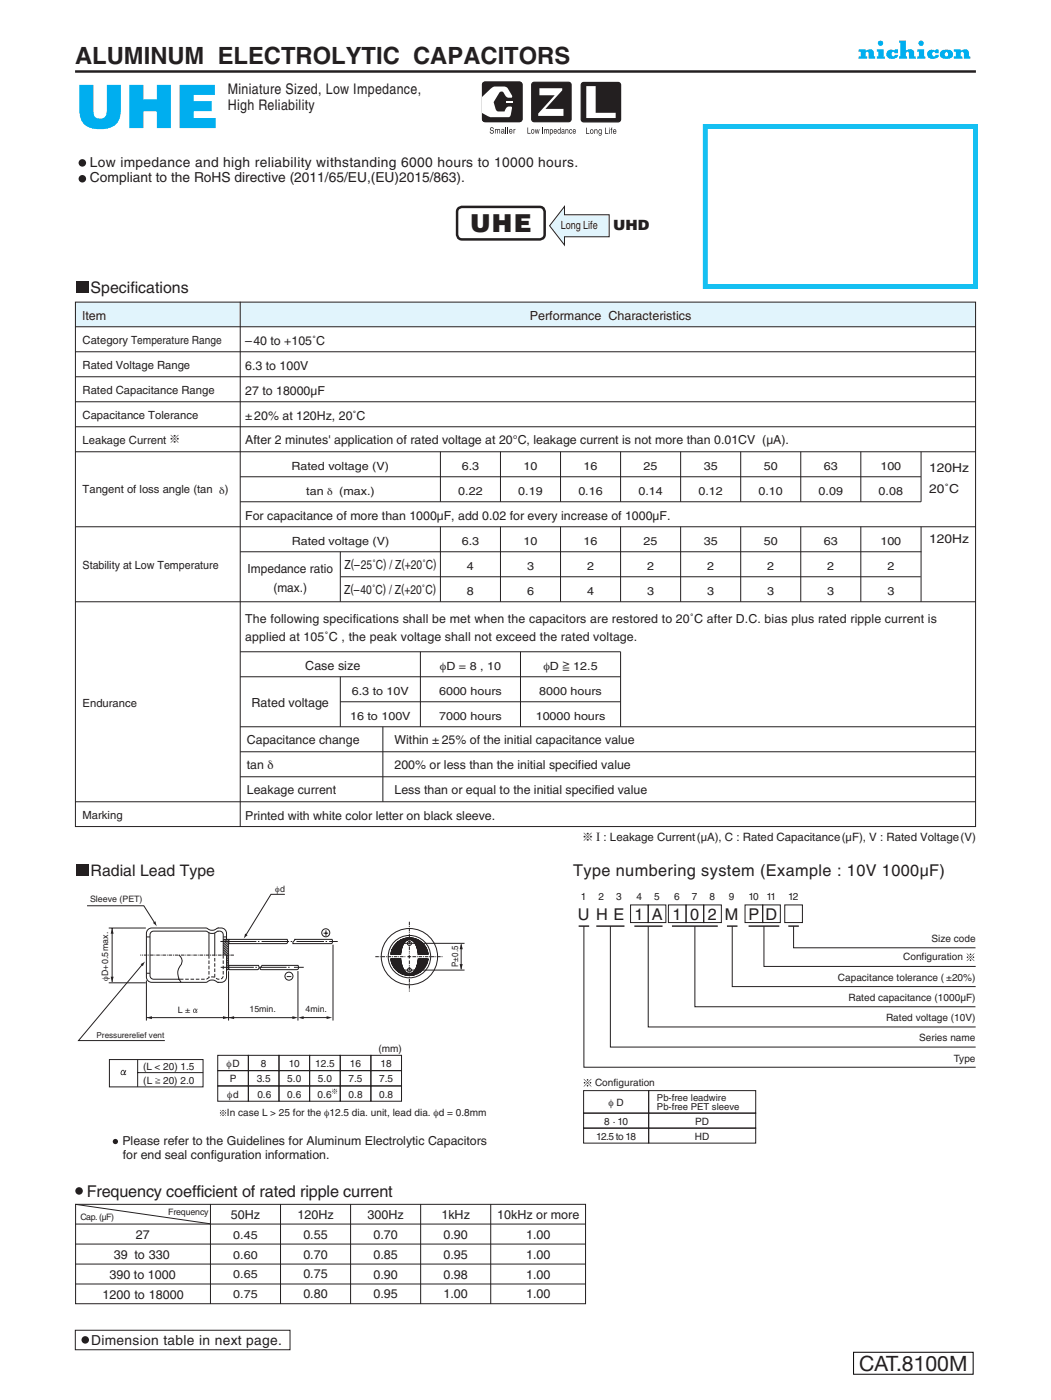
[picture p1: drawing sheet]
<svg xmlns="http://www.w3.org/2000/svg" width="210mm" height="280mm" viewBox="0 0 210 280" stroke-linecap="round" stroke-linejoin="round" font-family="sans-serif">
<path d="M15 14.3h180" fill="none" stroke="#231f20" stroke-width=".49"/>
<g fill="#00aeef">
<path d="M175.2 9.9h1.3v1.4h.3v.5h-1.6v-.5h.3v-1h-.3z"/>
<path d="M171.5 9.9h1.5v.2a1.34 1.34 0 0 1 1.5 .1l.1 1 .3 .1v.5h-1.3l-.1-1.3-.2-.1-.3 .2v.7h.3v.5h-1.8v-.5h.5v-.9h-.5z"/>
<path d="M190.6 9.9h1.4v.2a1.34 1.34 0 0 1 1.5 .1l.1 1 .3 .1v.5h-1.3l-.1-1.3-.2-.1-.3 .2v.7h.3v.5h-1.7v-.5h.4v-.9h-.4z"/>
<path d="M183.3 9.9h1.4v1.4h.2v.5h-1.6v-.5h.3v-1h-.3z"/>
<path d="M177.5 10.1l.5-.2 .7 .2 .1-.2h.6v.8h-.6l-.2-.3a.41 .41 0 0 0-.5 .4 .41 .41 0 0 0 .6 .4l.1-.2h.7a1.28 1.28 0 0 1-1.8 .7 .92 .92 0 0 1-.2-1.6z"/>
<path d="M185.6 10.1l.6-.2 .6 .2 .2-.2h.6v.8h-.6l-.2-.3a.41 .41 0 0 0-.5 .4 .41 .41 0 0 0 .5 .4l.1-.2h.7a1.28 1.28 0 0 1-1.8 .7 .92 .92 0 0 1-.2-1.6z"/>
<path d="M179.6 8.1h1.4v1.9a1.44 1.44 0 0 1 1.6 .2l.1 1 .3 .1v.5h-1.4l-.1-1.4a.33 .33 0 0 0-.5 .3v.5l.3 .2v.4h-1.7v-.4l.3-.2v-2.6l-.2-.1z"/>
<path d="M188.9 10.5a.44 .44 0 0 0-.1 .5 .44 .44 0 0 0 .5 .2 .44 .44 0 0 0 .1-.5 .44 .44 0 0 0-.5-.2zM188.1 10.2l1-.3a.98 .98 0 0 1 1.3 .9 .98 .98 0 0 1-1.3 1 .99 .99 0 0 1-1.1-.4 .99 .99 0 0 1 .1-1.2z"/>
<circle cx="175.9" cy="8.7" r=".54"/>
<circle cx="184" cy="8.7" r=".54"/>
</g>
<path d="M170.5 270.5h23.9v4.3h-23.9z" fill="none" stroke="#030303" stroke-width=".2"/>
<g fill="#e1f4fc">
<path d="M48 60.4h147v5h-147z" fill-rule="evenodd"/>
<path d="M15 60.4h33v5h-33z" fill-rule="evenodd"/>
</g>
<g fill="#231f20">
<path d="M96.5 16.7l.4-.3 7.1 .1 .3 .4-.1 7.2-.4 .2-7.1-.1-.3-.4z"/>
<circle cx="16.5" cy="32.6" r=".75"/>
<circle cx="16.5" cy="35.8" r=".75"/>
</g>
<path d="M96.5 16.7l.4-.3 7.1 .1 .3 .4-.1 7.2-.4 .2-7.1-.1-.3-.4z" fill="none" stroke="#231f20" stroke-width=".24"/>
<path d="M101.1 20.3h1.4v.3h-1.4z" fill="#fff"/>
<path d="M96.5 16.7l.4-.3 7.1 .1 .3 .4-.1 7.2-.4 .2-7.1-.1-.3-.4z" fill="none" stroke="#231f20" stroke-width=".24"/>
<path d="M96.3 19.4l2.2-2 2.2-.1 .5 .1 .3 .3 .8 1.4v.4a1.21 1.21 0 0 1-1.7-1l-.5-.2-.3 .2-1.2 1.9 .6 1.8 .3 .1h1.2a1.27 1.27 0 0 1 1.5-.9l.1 .2-.4 1.7-.3 .1h-3.8l-1.5-.8z" fill="#fff"/>
<g fill="#231f20">
<path d="M98 25.5h.5l.2 .3-.4-.2-.3 .2 .6 .3a.41 .41 0 0 1-.2 .6 .41 .41 0 0 1-.5-.4l.4 .3 .3-.2-.7-.4z"/>
<path d="M98.9 25.8l.1 .1 .3-.1 .2 .1 .3-.1 .1 .9h-.1v-.6l-.1-.2-.2 .3v.5h-.2l-.1-.8-.1 .1-.1 .7h-.1z"/>
<path d="M101 25.5h.1v1.2h-.1z"/>
<path d="M101.4 25.5h.1v1.2h-.1z"/>
<path d="M102.6 25.8l.1 .2 .3-.2-.3 .4v.5h-.1z"/>
<path d="M106.3 16.7l.4-.2h7.2l.2 .5-.1 7.1-.4 .2h-7.1l-.3-.5z"/>
<path d="M100.3 26.3l.1 .3 .1-.1 .1-.2zM100.2 25.9l.3-.1 .2 .1 .1 .8-.2-.1-.4 .1v-.4l.4-.2-.2-.2-.2 .2z"/>
<path d="M101.9 26l-.1 .2h.5l-.1-.2zM101.9 25.9h.4l.1 .1v.3h-.6l.3 .3 .3-.2-.4 .3a.5 .5 0 0 1-.3-.3 .5 .5 0 0 1 .2-.5z"/>
</g>
<path d="M106.3 16.7l.4-.2h7.2l.2 .5-.1 7.1-.4 .2h-7.1l-.3-.5z" fill="none" stroke="#231f20" stroke-width=".24"/>
<path d="M107.8 17.6h4.5v.5l-3.3 3.7h3.6v1.4h-5.1v-.5l3.3-3.6h-3z" fill="#fff"/>
<g fill="#231f20">
<path d="M105.4 25.5h.1v1.1h.5v.1h-.6z"/>
<path d="M106.9 25.8h.1l.1 .7 .2-.7h.1l.1 .7 .2-.7h.1l-.2 .9h-.1l-.2-.7-.1 .7h-.1z"/>
<path d="M108.4 25.5h.1v1.2h-.1z"/>
<path d="M108.7 25.8l.1 .2 .3-.2 .1 .2 .4-.2 .1 .9h-.1l-.2-.8-.1 .3v.5h-.2l-.1-.8-.2 .3v.5h-.1z"/>
<path d="M113 25.8l.1 .2 .2-.2 .2 .1 .1 .8h-.2v-.7l-.1-.1-.2 .2v.6h-.1z"/>
<path d="M113.9 25.9h.3l.1 .2-.1-.1a.29 .29 0 0 0-.4 .3 .29 .29 0 0 0 .3 .3l.2-.2-.3 .4a.51 .51 0 0 1-.1-.9z"/>
<path d="M116.2 16.7l.4-.2 7.2 .1 .2 .4-.1 7.1-.4 .3-7.1-.1-.3-.4z"/>
<path d="M106.3 26v.6a.29 .29 0 0 0 .4-.3 .29 .29 0 0 0-.4-.3zM106.3 25.9a.42 .42 0 0 1 .5 .4 .42 .42 0 0 1-.5 .4l-.2-.4z"/>
<path d="M110 26l.1 .6a.3 .3 0 0 0 .3-.3 .3 .3 0 0 0-.4-.3zM109.9 25.8l.1 .2 .1-.1a.43 .43 0 0 1 .4 .4 .43 .43 0 0 1-.4 .4l-.1-.1v.5h-.1z"/>
<path d="M110.8 26l-.1 .2h.4v-.2zM110.8 25.9h.3l.1 .2 .1 .2h-.6l.3 .3 .3-.1-.4 .3a.51 .51 0 0 1-.1-.9z"/>
<path d="M111.6 26v.6a.29 .29 0 0 0 .3-.3 .29 .29 0 0 0-.3-.3zM111.5 25.9l.4 .1v-.5h.1v1.2l-.1-.1-.2 .2a.54 .54 0 0 1-.2-.9z"/>
<path d="M112.3 26.5a.21 .21 0 0 0 .4 0 .21 .21 0 0 0-.4 0zM112.2 25.9l.3-.1 .2 .1 .1 .8-.2-.1-.4 .1v-.4l.4-.2-.1-.2-.3 .2z"/>
<path d="M114.6 26v.2h.3v-.2zM114.6 25.9h.3l.1 .2 .1 .2h-.5l.2 .3 .3-.1-.4 .3a.51 .51 0 0 1-.1-.9z"/>
</g>
<path d="M116.2 16.7l.4-.2 7.2 .1 .2 .4-.1 7.1-.4 .3-7.1-.1-.3-.4z" fill="none" stroke="#231f20" stroke-width=".24"/>
<path d="M117.1 17.2h1.9v5.4h4v1h-5.9z" fill="#fff"/>
<g fill="#231f20">
<path d="M117.1 25.5h.1v1.1h.6v.2h-.7z"/>
<path d="M118.8 25.9l.1 .1 .2-.2 .2 .2 .1 .8h-.1l-.1-.8h-.1l-.2 .1v.7h-.1z"/>
<path d="M120.9 25.5h.1v1.1h.6v.2h-.7z"/>
<path d="M122.1 25.6l.3-.1-.2 .3 .2 .1-.2 .1v.8h-.1v-.8h-.1z"/>
<path d="M118.1 26v.6a.29 .29 0 0 0 .4-.3 .29 .29 0 0 0-.4-.3zM118 25.9a.42 .42 0 0 1 .6 .4 .42 .42 0 0 1-.6 .4 .6 .6 0 0 1 0-.8z"/>
<path d="M119.8 26v.6a.29 .29 0 0 0 .3-.3 .29 .29 0 0 0-.3-.3zM119.7 25.9l.4 .1 .1-.1v1l-.1 .2h-.3l-.2-.2 .4 .1 .1-.3-.2 .1a.53 .53 0 0 1-.2-.9z"/>
<path d="M121.7 25.5h.1v.2h-.1zM121.7 25.9h.1v.9h-.1z"/>
<path d="M122.7 26.1l-.1 .1h.4v-.1zM122.6 25.9h.4l.1 .2 .1 .3h-.6l.2 .3 .3-.2-.3 .3a.5 .5 0 0 1-.4-.4 .5 .5 0 0 1 .2-.5z"/>
</g>
<path d="M140.9 25.3h54v32h-54z" fill="none" stroke="#15c0f2" stroke-width=".99" stroke-linecap="butt"/>
<g fill="#231f20">
<path d="M15.4 56.2h2.4v2.4h-2.4z" fill-rule="evenodd"/>
<path d="M15.4 172.9h2.4v2.4h-2.4z" fill-rule="evenodd"/>
</g>
<g fill="none" stroke="#231f20" stroke-width=".2">
<path d="M116.7 185.2v28.2h78.3M122 185.2v24.2h73M126 181h3.5v3.5h-3.5zM129.5 185.2v20.2h65.5M129.5 181h3.5v3.5h-3.5zM133.6 181h3.5v3.5h-3.5zM137.1 181h3.5v3.5h-3.5zM138.8 185.2v16.2h56.1M140.6 181h3.5v3.5h-3.5zM146.3 185.2v12.1h48.7M148.9 181h3.5v3.5h-3.5zM152.4 181h3.5v3.5h-3.5z"/>
<path d="M152.6 185.2v8.1h42.4M156.8 181h3.5v3.5h-3.5zM158.6 185.2v4.4h36.3M21.9 211.9h18.7v5.5h-18.7zM27.5 214.5h13.1M27.5 212v5.4M43.5 211.1h6.1v3h-6.1zM43.5 214.1h6.1v3.1h-6.1zM43.5 217.2h6.1v3h-6.1zM49.6 211.1h6.1v3h-6.1zM49.6 214.1h6.1v3.1h-6.1zM49.6 217.2h6.1v3h-6.1z"/>
<path d="M55.7 211.1h6.2v3h-6.2zM55.7 214.1h6.2v3.1h-6.2zM55.7 217.2h6.2v3h-6.2zM61.9 211.1h6.1v3h-6.1zM61.9 214.1h6.1v3.1h-6.1zM61.9 217.2h6.1v3h-6.1zM68 211.1h6.1v3h-6.1zM68 214.1h6.1v3.1h-6.1zM68 217.2h6.1v3h-6.1zM74.1 211.1h6.1v3h-6.1zM74.1 214.1h6.1v3.1h-6.1zM74.1 217.2h6.1v3h-6.1z"/>
</g>
<path d="M115.6 185.2h2.1M119.1 185.2h5.7M126.8 185.2h5.6M134.3 185.2h9.1M145.3 185.2h2.1M149.6 185.2h6.1M157.5 185.2h2.1" fill="none" stroke="#231f20" stroke-width=".28"/>
<g fill="#231f20">
<path d="M24.3 214.1a.48 .48 0 0 0-.2 .6 .48 .48 0 0 0 .6 .3l.1-.1a.19 .19 0 0 0 .3 .1 .19 .19 0 0 0 0-.3l-.1 .2 .2-.8-.1-.1-.2 .5a.35 .35 0 0 0-.1-.5 .35 .35 0 0 0-.5 .1zM24.5 214.2v-.1a.4 .4 0 0 1 .2 .5 .4 .4 0 0 1-.3 .3l-.1-.3z"/>
<path d="M31 215.6l1.1 .4-1.1 .4 .8-.4zM31 216.4l1 .1zM31 216.6l1 .1z"/>
<path d="M43.9 222l.7 .5 .5-.5-.5 .6 .6 .6-.6-.6-.6 .6 .5-.6zM44.9 222.6a.15 .15 0 0 1 .3 0 .15 .15 0 0 1-.3 0zM43.9 222.6a.15 .15 0 0 1 .3 0 .15 .15 0 0 1-.3 0zM44.4 222.1a.15 .15 0 0 1 .3 0 .15 .15 0 0 1-.3 0zM44.5 223h.2v.2h-.2z"/>
<path d="M66.4 217.8l.5 .4 .4-.5-.4 .5 .5 .5-.5-.4-.5 .4 .4-.5zM67.1 218.2a.15 .15 0 0 1 .3 0 .15 .15 0 0 1-.3 0zM66.4 218.2a.12 .12 0 0 1 .2 0 .12 .12 0 0 1-.2 0zM66.7 217.9a.15 .15 0 0 1 .3 0 .15 .15 0 0 1-.3 0zM66.8 218.5h.2l-.1 .2h-.1z"/>
</g>
<path d="M116.6 218.1h13v4.5h-13zM129.6 218.1h21.4v4.5h-21.4zM116.6 222.6h13v3h-13zM116.6 225.6h13v3h-13zM129.6 222.6h21.4v3h-21.4zM129.6 225.6h21.4v3h-21.4z" fill="none" stroke="#231f20" stroke-width=".2"/>
<g fill="#231f20">
<path d="M116.6 216.6a.2 .2 0 0 0 .4 0 .2 .2 0 0 0-.4 0zM117.8 216.6a.16 .16 0 0 0 .3 0 .16 .16 0 0 0-.3 0zM117.2 217.1a.2 .2 0 0 0 .4 0 .2 .2 0 0 0-.4 0zM116.6 215.8l.7 .8-.6 .7 .7-.7 .8 .7-.7-.7 .6-.8-.7 .7zM117.2 216a.2 .2 0 0 0 .4 0 .2 .2 0 0 0-.4 0z"/>
<path d="M193.2 191.4a.16 .16 0 0 0 .3 0 .16 .16 0 0 0-.3 0zM194.3 191.4a.2 .2 0 0 0 .4 0 .2 .2 0 0 0-.4 0zM193.8 192a.16 .16 0 0 0 .3 0 .16 .16 0 0 0-.3 0zM193.1 190.7l.8 .7-.7 .8 .7-.7 .8 .7-.7-.8 .6-.7-.7 .7zM193.8 190.9a.16 .16 0 0 0 .3 0 .16 .16 0 0 0-.3 0z"/>
</g>
<path d="M56.9 178.9h-2.8l-5 8.1" fill="none" stroke="#231f20" stroke-width=".2"/>
<path d="M49 186.7l.5 .3-.8 .7z" fill="#231f20"/>
<path d="M17.4 181.2h11.3l2.2 3.4" fill="none" stroke="#231f20" stroke-width=".2"/>
<path d="M30.5 184.6l.6-.3 .3 1z" fill="#231f20"/>
<path d="M28.5 192.9l-12.8 15.2h17.2" fill="none" stroke="#231f20" stroke-width=".2"/>
<path d="M28.1 192.8l.9-.5-.5 .9z" fill="#231f20"/>
<g fill="none" stroke="#231f20" stroke-width=".2">
<path d="M29.3 196.1v8M44.9 187.9l-.3 .2M45.3 187.9v-1.2a1.22 1.22 0 0 0-1.7-1.1 1.73 1.73 0 0 1-2.1 .2l-.4-.2h-10.8a1.07 1.07 0 0 0-1 1.1v8.7a1.07 1.07 0 0 0 1 1.1h5.9M45.5 187.9l-.9 .6M45.7 188.1l-1.1 .7M45.7 188.5l-1.1 .7M45.7 188.8l-1.1 .7M45.7 189.2l-1.1 .7M45.7 189.5l-1.1 .7M45.7 189.9l-1.1 .7M45.7 190.2l-1.1 .7M45.7 190.6l-1.1 .7"/>
<path d="M45.7 190.9l-1.1 .7M45.7 191.3l-1.1 .7M45.7 191.6l-1.1 .7M45.7 192l-1.1 .7M45.7 192.3l-1.1 .7M45.7 192.7l-1.1 .7M45.7 193l-1.1 .7M45.7 193.4l-.9 .6M45.7 193.7l-.4 .3M45.7 194.2v9.9M45.7 187.9v6M59.5 194.2v9.9"/>
<path d="M66.5 188.9v15.2"/>
</g>
<path d="M35.7 191h9.6v4.4a1.3 1.3 0 0 1-2.1 .9 1.75 1.75 0 0 0-2.1 .2h-4.9a2.62 2.62 0 0 1 0-3.6 1.36 1.36 0 0 0-.5-1.9z" fill="#fff"/>
<path d="M29.2 187.4h.8M29.3 194.7h.7M35.7 191a1.61 1.61 0 0 1 .1 2.6 2.69 2.69 0 0 0 .4 2.9h4.9a1.73 1.73 0 0 1 2.1-.2l.2 .1a1.3 1.3 0 0 0 1.9-1v-4.4M41.8 186.5v4.5M42.9 186.6v4.4M44.6 187.4h.7M44.6 191v-4.1a.89 .89 0 0 0-.6-.6 .89 .89 0 0 0-.9 .2 2.13 2.13 0 0 1-2-.3h-10.4a.71 .71 0 0 0-.7 .7v8.2a.71 .71 0 0 0 .7 .7h5.1M29.3 203.5h29.6" fill="none" stroke="#231f20" stroke-width=".2"/>
<path d="M41.8 191v4.5M42.9 195.5v-4.5M44.6 191v4.1a.89 .89 0 0 1-.6 .7 .89 .89 0 0 1-.9-.2 2.12 2.12 0 0 0-2 .2h-5.3" fill="none" stroke="#231f20" stroke-width=".2" stroke-dasharray=".7 .4 .7 .4 .7 .4" stroke-linecap="butt"/>
<g fill="#231f20">
<path d="M65.3 203.2l1 .3-1 .3z"/>
<path d="M58.4 203.2l1.1 .3-1.1 .3z"/>
<path d="M44.6 203.2l1 .3-1 .3z"/>
<path d="M29.3 203.5l1.1-.3v.6z"/>
<path d="M45.7 203.5l1.1-.3v.6z"/>
<path d="M59.6 203.5l1.1-.3v.6z"/>
</g>
<path d="M21.7 196.6h7.4M21.7 185.6h7.4M22.4 185.6v10.8" fill="none" stroke="#231f20" stroke-width=".2"/>
<g fill="#231f20">
<path d="M22.1 195.3h.6l-.3 1.1z"/>
<path d="M22.4 185.7l.3 1h-.6z"/>
</g>
<path d="M46.7 191h-18.7" fill="none" stroke="#231f20" stroke-width=".2" stroke-dasharray=".7 .2 .2 .2" stroke-linecap="butt"/>
<path d="M45.7 187.9h11.7l.1 .3v.3l-.3 .2h-11.5z" fill="#fff"/>
<g fill="none" stroke="#231f20" stroke-width=".2">
<path d="M44 188.3h7.2M44.1 193.5h6.6M45.7 193.1h5.9l.2 .3-.1 .3-.2 .2h-5.8zM45.7 187.9h11.7l.1 .3v.3l-.3 .2h-11.5zM51 193.5h.3M51.5 188.3h.3M51.8 193.5h5.5M52.3 188.3h5.5M52.4 193.1h7.1l.2 .3-.1 .3-.2 .2h-7.2l-.2-.1v-.2zM57.3 195.3h.9M57.6 193.5h.3M58.1 188.3h.3"/>
<path d="M58.7 193.5h2M58.9 187.9h7.4l.2 .3-.1 .3-.2 .2h-7.7zM59.2 188.3h5.5M64.6 186.6h1M65.1 188.3h.3M65.1 186.1v1.1M65.8 188.3h1.7"/>
<circle cx="57.7" cy="195.2" r=".8"/>
<circle cx="65.1" cy="186.6" r=".8"/>
</g>
<g fill="#fff" stroke="#231f20" stroke-width=".2">
<path d="M44.6 187.9h1.1z"/>
<path d="M45.3 193.9h.4z"/>
</g>
<path d="M60.3 203.5h5.1" fill="none" stroke="#231f20" stroke-width=".2"/>
<path d="M38.8 201.8a.37 .37 0 0 0-.3 .5 .37 .37 0 0 0 .6 .1l.2 .2 .2-.2h-.2l-.1-.1 .3-.5-.2-.1-.1 .4a.28 .28 0 0 0-.1-.3 .28 .28 0 0 0-.3 0zM38.8 201.9h.2l.1 .4a.24 .24 0 0 1-.4 0 .24 .24 0 0 1 .1-.4z" fill="#231f20"/>
<g fill="none" stroke="#231f20" stroke-width=".2">
<path d="M80.1 188.7h12.7M80.1 194h12.7M92.1 188.9v4.9"/>
<circle cx="81.8" cy="191.3" r="4.2"/>
<circle cx="81.8" cy="188.7" r=".4"/>
<circle cx="81.8" cy="194" r=".4"/>
</g>
<g fill="#231f20">
<path d="M91.8 192.8h.7l-.4 1.2z"/>
<path d="M92.2 188.7l.3 1.1h-.6z"/>
</g>
<g fill="none" stroke="#231f20" stroke-width=".2">
<path d="M15 70.4h180M15 75.4h180M15 65.4h180M48 60.4v105M15 80.4h180M15 85.4h180M15 90.4h180M48 95.4h136M88 90.4v10M100 90.4v10M112 90.4v10M124 90.4v10"/>
<path d="M136 90.4v10M148 90.4v10M160 90.4v10M172 90.4v10M184 90.4v10h-136M15 105.4h180M48 110.4h136.1M68 110.4v10M68.1 115.4h115.9M88 105.4v15M100 105.4v15M112 105.4v15"/>
<path d="M124 105.4v15M136 105.4v15M148 105.4v15M160 105.4v15M172 105.4v15M184 105.4v15M15 120.4h180M48 135.4h76M48 130.4h76v15M68 135.4v10M84 130.4v15M104 130.4v15"/>
<path d="M48 145.4h147M48 155.4h147M48 150.4h147M68 140.4h56M76.5 145.4v15M15 160.4h180M78.1 191.8v.1zM78.1 191.8h2a3.3 3.3 0 0 0 1.3 2.9 1.64 1.64 0 0 0 1.9-1.6l.3-1.3h1.9a3.8 3.8 0 0 1-3.7 3.3 3.8 3.8 0 0 1-3.7-3.3zM78.2 191.8h.3l-.3 .4zM78.5 191.8h.3l-.5 .7-.1-.3zM78.8 191.8h.3l-.7 1-.1-.3zM79.1 191.8h.3l-.9 1.2-.1-.2z"/>
<path d="M79.3 188.6l.3-.3-1.3 1.7 .4-.8zM79.3 188.5a3.8 3.8 0 0 1 6.2 2.4h-1.9a3.3 3.3 0 0 0-1.4-2.9 1.64 1.64 0 0 0-1.9 1.5l-.2 1.4h-2a3.8 3.8 0 0 1 1.2-2.4zM79.4 191.8h.3l-1.1 1.5-.1-.3zM79.6 188.3l.6-.4-2.1 2.8 .2-.7zM79.7 191.8h.3l-1.3 1.7-.1-.2zM80 191.8l.1 .3-1.2 1.6-.2-.2zM80.1 192.1v.4l-1 1.4-.2-.2zM80.1 190.5v.4h-.3zM80.1 192.5l.1 .3-1 1.3-.1-.2zM80.2 187.9l.4-.1-2.3 3.1h-.2zM80.2 190l-.1 .5-.3 .4h-.3zM80.2 192.8l.1 .3-.9 1.1-.2-.1z"/>
<path d="M80.3 193.1l.1 .3-.8 1-.2-.2zM80.4 193.4l.1 .2-.7 .9-.2-.1zM80.4 189.3l-.2 .7-.7 .9h-.3zM80.5 193.6l.1 .3-.6 .7-.2-.1zM80.6 187.8l.4-.1-2.4 3.2h-.3zM80.6 193.9l.2 .2-.5 .6-.3-.1zM80.8 194.1l.1 .2-.4 .5-.2-.1zM80.9 194.3l.2 .1-.4 .5-.2-.1zM81 187.7l.4-.1-2.5 3.3h-.3zM81.1 194.4l.2 .2-.3 .4-.3-.1zM81.3 194.6l.2 .1-.2 .3h-.3zM81.4 187.6h.3l-.9 .9-1.6 2.4h-.3z"/>
<path d="M81.4 191.3h.7M81.5 194.7h.3l-.3 .4-.2-.1zM81.7 187.6h.3l-.3 .3-.4 .1zM81.8 191v.7M81.8 194.7h.4l-.4 .4h-.3zM82 187.6h.3l-.3 .3h-.3zM82.3 187.6h.3l-.3 .4-.3-.1zM82.6 187.6l.2 .1-.3 .5-.2-.2zM82.8 187.7l.3 .1-.4 .5-.2-.1zM83.1 187.8l.2 .1-.5 .6-.1-.2zM83.3 187.9l.2 .1-.5 .7-.2-.2zM83.5 188l.2 .1-.6 .9-.1-.3z"/>
<path d="M83.6 191.8h.1l-.2 .2zM83.7 191.8h.3l-.5 .7zM83.7 188.1l.3 .1-.8 1-.1-.2zM84 188.2l.1 .2-.8 1.1-.1-.3zM84 191.8h.3l-1 1.4 .2-.7zM84.1 188.4l.2 .1-.9 1.3-.1-.3zM84.3 191.8h.3l-2.4 3.3h-.4l.9-.8 .6-1.1zM84.3 188.5l.2 .2-1 1.4-.1-.3zM84.5 188.7l.2 .2-1.2 1.5v-.3zM84.6 191.8h.4l-2.5 3.2-.3 .1zM84.7 188.9l.1 .2-1.2 1.7-.1-.4zM84.8 189.1l.2 .2-1.2 1.6h-.2z"/>
<path d="M85 191.8h.3l-2.4 3.1-.4 .1zM85 189.3l.1 .2-1 1.4h-.3zM85.1 189.5l.1 .3-.8 1.1h-.3zM85.2 189.8l.1 .3-.6 .8h-.3zM85.3 191.8h.2l-2.2 3-.4 .1zM85.3 190.1l.1 .2-.4 .6h-.3zM85.4 192.4a3.8 3.8 0 0 1-1.6 2.1zM85.4 190.3l.1 .4-.1 .2h-.4zM85.5 190.7v.2h-.1zM85.5 191.8l-.1 .6-1.6 2.1-.5 .3zM15.1 244.8h102M15.1 248.8h102"/>
<path d="M15.1 252.8h102M15.1 256.8h102M15.1 240.9l26.9 3.9M42.1 240.8v20M56.1 240.8v20M70.1 240.8v20M84.1 240.8v20M98.1 240.8v20"/>
<circle cx="81.8" cy="191.3" r="5.6"/>
</g>
<path d="M75 191.3h6.1M81.8 184.3v6.4M81.8 192.1v6.3M82.4 191.3h6.1" fill="none" stroke="#231f20" stroke-width=".2" stroke-dasharray=".7 .2 .2 .2" stroke-linecap="butt"/>
<circle cx="15.8" cy="238.2" r=".75" fill="#231f20"/>
<path d="M15.1 240.9h101.9v19.8h-101.9z" fill="none" stroke="#231f20" stroke-width=".2"/>
<circle cx="17" cy="268" r=".75" fill="#231f20"/>
<path d="M15 266.1h42.9v3.9h-42.9z" fill="none" stroke="#231f20" stroke-width=".2"/>
<circle cx="23.1" cy="228.3" r=".53" fill="#231f20"/>
<path d="M91.7 41.6l.6-.2h15.5a.96 .96 0 0 1 1 1v4.5a.96 .96 0 0 1-1 1h-15.5a.96 .96 0 0 1-1-1v-4.5l.1-.5z" fill="none" stroke="#231f20" stroke-width=".5"/>
<path d="M112.8 41.3v1.7h8.9v4.4h-8.9v1.6l-3-3.8z" fill-rule="evenodd" fill="#e1f4fc"/>
<path d="M112.8 41.3v1.7h8.9v4.4h-8.9v1.6l-3-3.8zM15.1 60.4h179.8v104.9h-179.8z" fill="none" stroke="#231f20" stroke-width=".2"/>
<text font-size="12" fill="#00aeef" x="15" y="25.6">UHE</text>
<text font-size="4.9" fill="#231f20" x="93.9" y="46.4">UHE</text>
<text font-size="4.8" fill="#231f20" x="15" y="12.9">ALUMINUM ELECTROLYTIC CAPACITORS</text>
<text font-size="4.2" fill="#231f20" x="171.7" y="274.1">CAT.8100M</text>
<text font-size="3.3" fill="#231f20" x="114.5" y="175.3">Type numbering system (Example : 10V 1000µF)</text>
<g font-size="3.2" fill="#231f20">
<text x="18.1" y="58.5">Specifications</text>
<text x="18.1" y="175.2">Radial Lead Type</text>
<text x="115.5" y="184">U H E</text>
<text x="126.8" y="184">1</text>
<text x="130.2" y="184">A</text>
<text x="134.4" y="184">1</text>
<text x="137.9" y="184">0</text>
<text x="141.4" y="184">2</text>
<text x="144.8" y="184">M</text>
<text x="149.5" y="184">P</text>
<text x="152.9" y="184">D</text>
<text x="17.3" y="239.3">Frequency coefficient of rated ripple current</text>
</g>
<g font-size="2.9" fill="#231f20">
<text x="45.5" y="18.8">Miniature Sized, Low Impedance,</text>
<text x="45.5" y="22">High Reliability</text>
</g>
<g font-size="2.8" fill="#231f20">
<text x="18" y="33.3">Low impedance and high reliability withstanding 6000 hours to 10000 hours.</text>
<text x="18" y="36.5">Compliant to the RoHS directive (2011/65/EU,(EU)2015/863).</text>
<text x="122.5" y="46">UHD</text>
<text x="18.2" y="269">Dimension table in next page.</text>
</g>
<g font-size="2.5" fill="#231f20">
<text x="16.5" y="63.9">ltem</text>
<text x="105.9" y="63.9">Performance Characteristics</text>
<text x="49" y="68.9">–40 to +105˚C</text>
<text x="49" y="73.9">6.3 to 100V</text>
<text x="49" y="78.9">27 to 18000µF</text>
<text x="49" y="83.9">±20% at 120Hz, 20˚C</text>
<text x="49" y="88.7">After 2 minutes' application of rated voltage at 20°C, leakage current is not more than 0.01CV (µA).</text>
<text x="185.7" y="94.5">120Hz</text>
<text x="185.7" y="98.6">20˚C</text>
<text x="49" y="103.9">For capacitance of more than 1000µF, add 0.02 for every increase of 1000µF.</text>
<text x="68.8" y="113.7">Z(–25˚C) / Z(+20˚C)</text>
<text x="185.7" y="108.6">120Hz</text>
<text x="49.5" y="114.6">Impedance ratio</text>
<text x="54.6" y="118.3">(max.)</text>
<text x="68.8" y="118.8">Z(–40˚C) / Z(+20˚C)</text>
<text x="49" y="124.7">The following specifications shall be met when the capacitors are restored to 20˚C after D.C. bias plus rated ripple current is</text>
<text x="49" y="128.2">applied at 105˚C , the peak voltage shall not exceed the rated voltage.</text>
<text x="61" y="133.9">Case size</text>
<text x="50.3" y="141.4">Rated voltage</text>
<text x="49.3" y="148.9">Capacitance change</text>
<text x="78.8" y="148.9">Within ± 25% of the initial capacitance value</text>
<text x="49.3" y="153.7">tan δ</text>
<text x="78.8" y="153.7">200% or less than the initial specified value</text>
<text x="49.3" y="158.9">Leakage current</text>
<text x="78.8" y="158.9">Less than or equal to the initial specified value</text>
<text x="49" y="163.9">Printed with white color letter on black sleeve.</text>
<text x="24.4" y="229">Please refer to the Guidelines for Aluminum Electrolytic Capacitors</text>
<text x="24.5" y="231.8">for end seal configuration information.</text>
<text x="46.1" y="243.8">50Hz</text>
<text x="59.4" y="243.8">120Hz</text>
<text x="73.4" y="243.8">300Hz</text>
<text x="88.2" y="243.8">1kHz</text>
<text x="99.3" y="243.8">10kHz or more</text>
<text x="22.8" y="251.9">39 to 330</text>
<text x="27.2" y="247.9">27</text>
<text x="60.6" y="247.9">0.55</text>
<text x="60.6" y="251.8">0.70</text>
<text x="74.6" y="247.7">0.70</text>
<text x="74.6" y="251.7">0.85</text>
<text x="88.6" y="247.7">0.90</text>
<text x="88.6" y="251.7">0.95</text>
<text x="105.1" y="247.7">1.00</text>
<text x="105.1" y="251.7">1.00</text>
<text x="21.9" y="255.8">390 to 1000</text>
<text x="60.6" y="255.6">0.75</text>
<text x="74.6" y="255.7">0.90</text>
<text x="88.6" y="255.7">0.98</text>
<text x="105.1" y="255.7">1.00</text>
<text x="20.5" y="259.8">1200 to 18000</text>
<text x="60.6" y="259.5">0.80</text>
<text x="74.6" y="259.7">0.95</text>
<text x="88.6" y="259.7">1.00</text>
<text x="105.1" y="259.7">1.00</text>
</g>
<g font-size="2.3" fill="#231f20">
<text x="112" y="45.8">Long Life</text>
<text x="16.5" y="68.8">Category Temperature Range</text>
<text x="16.5" y="73.8">Rated Voltage Range</text>
<text x="16.5" y="78.8">Rated Capacitance Range</text>
<text x="16.5" y="83.8">Capacitance Tolerance</text>
<text x="16.5" y="88.8">Leakage Current ※</text>
<text x="58.2" y="94">Rated voltage (V)</text>
<text x="92.3" y="93.9">6.3</text>
<text x="104.6" y="93.9">10</text>
<text x="116.6" y="93.9">16</text>
<text x="128.6" y="93.9">25</text>
<text x="140.6" y="93.9">35</text>
<text x="152.6" y="93.9">50</text>
<text x="164.6" y="93.9">63</text>
<text x="175.9" y="93.9">100</text>
<text x="16.5" y="98.7">Tangent of loss angle (tan δ)</text>
<text x="61.2" y="99">tan δ (max.)</text>
<text x="91.6" y="98.9">0.22</text>
<text x="103.6" y="98.9">0.19</text>
<text x="115.6" y="98.9">0.16</text>
<text x="127.6" y="98.9">0.14</text>
<text x="139.6" y="98.9">0.12</text>
<text x="151.6" y="98.9">0.10</text>
<text x="163.6" y="98.9">0.09</text>
<text x="175.6" y="98.9">0.08</text>
<text x="16.5" y="113.8">Stability at Low Temperature</text>
<text x="58.3" y="108.9">Rated voltage (V)</text>
<text x="92.3" y="108.9">6.3</text>
<text x="93.3" y="113.9">4</text>
<text x="104.6" y="108.9">10</text>
<text x="105.3" y="113.9">3</text>
<text x="116.6" y="108.9">16</text>
<text x="117.3" y="113.9">2</text>
<text x="128.6" y="108.9">25</text>
<text x="129.3" y="113.9">2</text>
<text x="140.6" y="108.9">35</text>
<text x="141.3" y="113.9">2</text>
<text x="152.6" y="108.9">50</text>
<text x="153.3" y="113.9">2</text>
<text x="164.6" y="108.9">63</text>
<text x="165.3" y="113.9">2</text>
<text x="175.9" y="108.9">100</text>
<text x="177.3" y="113.9">2</text>
<text x="93.3" y="118.9">8</text>
<text x="105.3" y="118.9">6</text>
<text x="117.3" y="118.9">4</text>
<text x="129.3" y="118.9">3</text>
<text x="141.3" y="118.9">3</text>
<text x="153.3" y="118.9">3</text>
<text x="165.3" y="118.9">3</text>
<text x="177.3" y="118.9">3</text>
<text x="87.9" y="133.9">φD = 8 , 10</text>
<text x="108.6" y="133.9">φD = 12.5</text>
<text x="112.4" y="133.4">&gt;</text>
<text x="16.5" y="141.3">Endurance</text>
<text x="69.9" y="143.9">16 to 100V</text>
<text x="70.3" y="138.9">6.3 to 10V</text>
<text x="87.7" y="138.9">6000 hours</text>
<text x="87.7" y="143.9">7000 hours</text>
<text x="107" y="143.9">10000 hours</text>
<text x="107.7" y="138.9">8000 hours</text>
<text x="16.5" y="163.8">Marking</text>
<text x="116.3" y="168.3">※ I : Leakage Current(μA), C : Rated Capacitance(μF), V : Rated Voltage(V)</text>
<text x="46.6" y="247.7">0.45</text>
<text x="46.6" y="251.7">0.60</text>
<text x="46.6" y="255.7">0.65</text>
<text x="46.6" y="259.7">0.75</text>
</g>
<g font-size="2" fill="#231f20">
<text x="116.1" y="180.1">1</text>
<text x="119.6" y="180.1">2</text>
<text x="123.1" y="180.1">3</text>
<text x="127.2" y="180.1">4</text>
<text x="130.7" y="180.1">5</text>
<text x="134.7" y="180.1">6</text>
<text x="138.2" y="180.1">7</text>
<text x="141.8" y="180.1">8</text>
<text x="145.7" y="180.1">9</text>
<text x="149.6" y="180.1">10</text>
<text x="153.2" y="180.1">11</text>
<text x="157.5" y="180.1">12</text>
<text x="186.1" y="188.4">Size code</text>
<text x="167.4" y="196.1">Capacitance tolerance ( ±20%)</text>
<text x="180.5" y="192">Configuration</text>
<text x="169.5" y="200.2">Rated capacitance (1000µF)</text>
<text x="177" y="204.2">Rated voltage (10V)</text>
<text x="183.6" y="208.3">Series name</text>
<text x="28.6" y="213.9">(L &lt; 20) 1.5</text>
<text x="45.3" y="213.4">φD</text>
<text x="52.1" y="213.4">8</text>
<text x="57.7" y="213.4">10</text>
<text x="63" y="213.4">12.5</text>
<text x="69.9" y="213.4">16</text>
<text x="75.6" y="210.4">(mm)</text>
<text x="76.1" y="213.4">18</text>
<text x="190.6" y="212.3">Type</text>
<text x="28.6" y="216.8">(L</text>
<text x="32.6" y="216.8">20) 2.0</text>
<text x="45.4" y="219.5">φd</text>
<text x="45.9" y="216.5">P</text>
<text x="51.3" y="216.5">3.5</text>
<text x="51.4" y="219.5">0.6</text>
<text x="57.4" y="216.5">5.0</text>
<text x="57.4" y="219.5">0.6</text>
<text x="63.5" y="219.5">0.6</text>
<text x="63.5" y="216.5">5.0</text>
<text x="69.6" y="216.5">7.5</text>
<text x="69.7" y="219.5">0.8</text>
<text x="75.8" y="216.5">7.5</text>
<text x="75.8" y="219.5">0.8</text>
<text x="118.9" y="217.3">Configuration</text>
<text x="121.6" y="221.2">φ D</text>
<text x="45.4" y="223.3">In case L &gt; 25 for the φ12.5 dia. unit, lead dia. φd = 0.8mm</text>
<text x="119.1" y="228">12.5 to 18</text>
<text x="120.7" y="225">8 · 10</text>
<text x="138.9" y="228">HD</text>
<text x="138.9" y="225">PD</text>
</g>
<g font-size="1.9" fill="#231f20">
<text x="131.3" y="220.2">Pb-free leadwire</text>
<text x="131.3" y="222">Pb-free PET sleeve</text>
</g>
<g font-size="1.8" fill="#231f20">
<text x="55" y="178.4">φd</text>
<text x="18" y="180.5">Sleeve (PET)</text>
<text x="21.6" y="196.2" transform="rotate(-90 21.6 196.2)">φD+0.5max.</text>
<text x="91.6" y="193.5" transform="rotate(-90 91.6 193.5)">P±0.5</text>
<text x="35.6" y="202.5">L ±</text>
<text x="49.8" y="202.4">15min.</text>
<text x="61" y="202.4">4min.</text>
<text x="16.1" y="244">Cap. (µF)</text>
<text x="33.6" y="243">Frequency</text>
</g>
<text font-size="1.6" fill="#231f20" x="19.3" y="207.6">Pressurerelief vent</text>
</svg>
